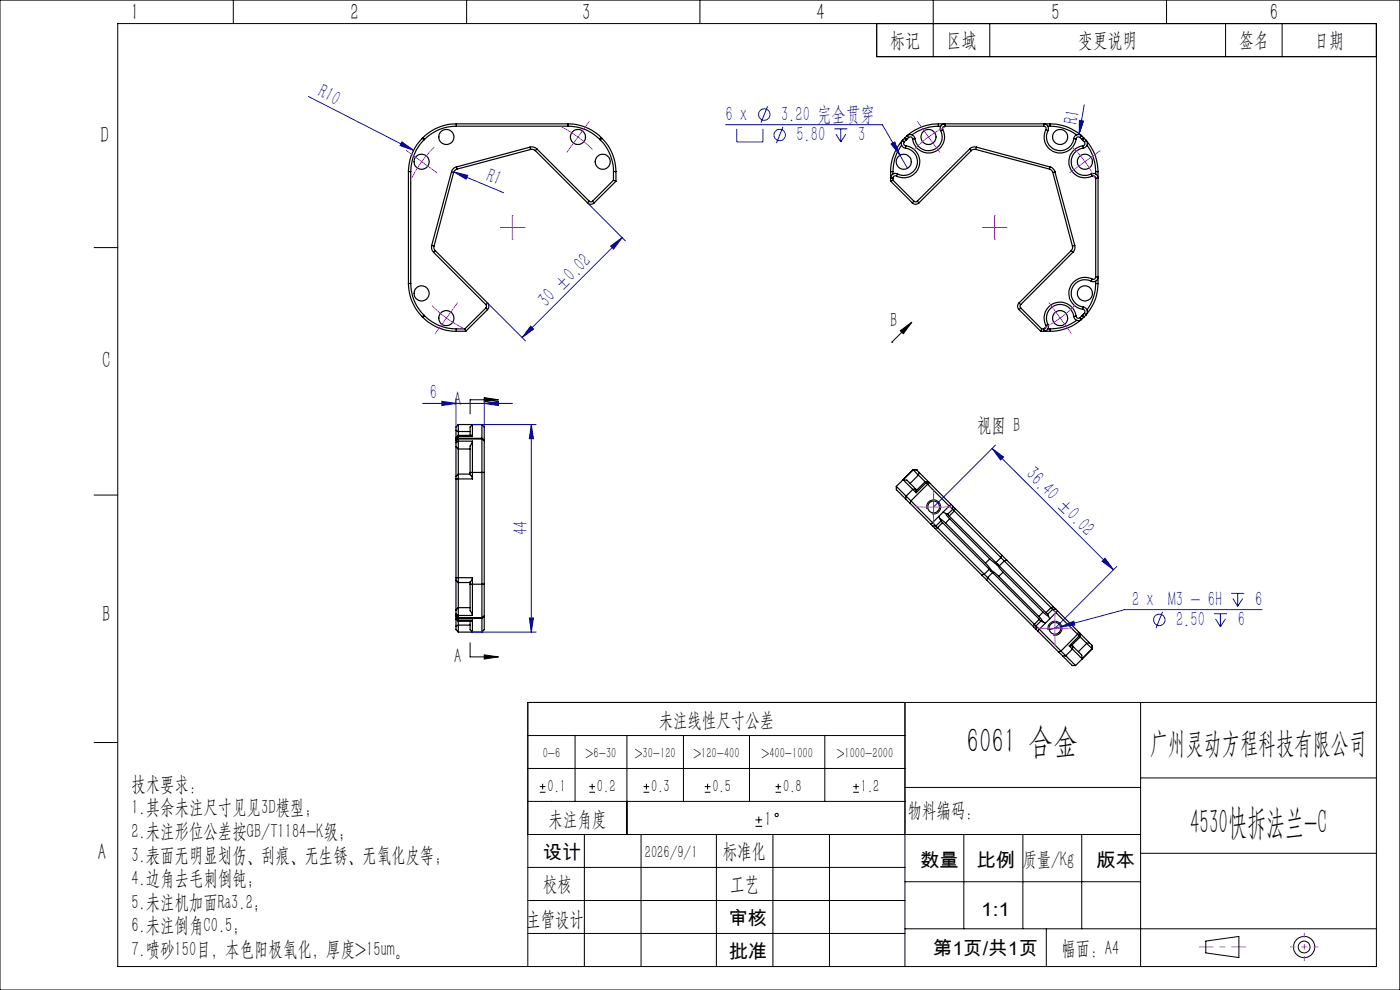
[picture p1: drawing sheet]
<svg xmlns="http://www.w3.org/2000/svg" width="297mm" height="210mm" viewBox="0 0 297 210" stroke-linecap="round" stroke-linejoin="round" font-family="sans-serif">
<g fill="none" stroke="#000" stroke-width=".25">
<path d="M86.6 36.4h.5M86.6 36.4v23.7M87.1 36.4v23.7M89.6 29.3a10.2 10.2 0 0 0-3 7.1M89.6 29.3l.3 .4M89.7 29.2l-.1 .1M89.7 29.2l.4 .4M89.9 29.7a9.8 9.8 0 0 0-2.8 6.7M90.1 29.6l-.2 .1M95.8 36.5l-4.2 15.6M95.8 36.5l.4 .1M96.2 36.6l-4.1 15.6"/>
<path d="M96.8 26.8a9.6 9.6 0 0 0-6.7 2.8M96.8 26.3a10.2 10.2 0 0 0-7.1 2.9M96.8 26.8h23.7M96.8 26.3v.5M96.8 26.3h23.7M96.8 35.4a1.5 1.5 0 0 0-1 1.1M96.8 35.4l.2 .5M97 35.9l-.6 .3-.2 .4M112.4 31.2a1.53 1.53 0 0 1 1.5 .4M112.4 31.2l-15.6 4.2M112.4 31.2l.2 .5M112.6 31.7h.4l.6 .3"/>
<path d="M112.6 31.7l-15.6 4.2M113.6 32l11 11M113.9 31.6l11.1 11.1M113.9 31.6l-.3 .4M120.5 26.8a9.4 9.4 0 0 1 6.7 2.8M120.5 26.3a10 10 0 0 1 7.1 2.9M120.5 26.3v.5M127.2 29.6l.2 .1M127.4 29.7a9.4 9.4 0 0 1 2.7 6.7M127.6 29.2l-.4 .4M127.6 29.2l.1 .1M127.7 29.3a10 10 0 0 1 3 7.1"/>
<path d="M127.7 29.3l-.3 .4M130.1 36.4h.6M130.1 36.4v1.8M130.1 38.2l-4.4 4.5M130.1 38.2l.6 .2M130.7 38.4l-4.7 4.6M130.7 36.4v2M188.9 36.4h.5M188.9 36.4v2M188.9 38.4l4.6 4.6M189.4 38.2l4.5 4.5M189.4 36.4v.5"/>
<path d="M189.4 37.8v.4M189.4 38.2l-.5 .2M190.2 37.4a.49 .49 0 0 0-.8 .4M190.4 36.9a.97 .97 0 0 0-1.5 .9h.5M190.4 36.9l-.2 .5M191.3 30.8a9.4 9.4 0 0 0-1.9 5.6M191.5 29.8a1.01 1.01 0 0 0 .6 1.6M191.5 29.8a10.2 10.2 0 0 0-2.6 6.6M191.5 29.8l.3 .3M191.8 30.1a.48 .48 0 0 0-.1 .5 .48 .48 0 0 0 .5 .3M191.9 29.3l-.4 .5M191.9 29.3l.3 .4"/>
<path d="M192 29.2l.4 .4M192 29.2l-.1 .1M192.1 31.4a2.9 2.9 0 0 1 2.4 3.8 2.9 2.9 0 0 1-4.1 1.7M192.2 30.9a3.4 3.4 0 0 1 2.8 4.4 3.4 3.4 0 0 1-4.8 2.1M192.2 30.9l-.1 .5M192.2 29.7l-.4 .4M192.4 29.6l-.2 .1M192.4 28.8a1.01 1.01 0 0 1 1.7 .6M192.4 28.8l-.4 .4M192.4 28.8l.4 .4M192.8 29.2l-.4 .4M192.8 29.2a.5 .5 0 0 1 .5-.1 .5 .5 0 0 1 .3 .4"/>
<path d="M194.1 29.4l-.5 .1M199.1 26.8a9.9 9.9 0 0 0-5.6 1.8M199.1 26.3a9.9 9.9 0 0 0-6.7 2.5M199.1 26.8h.5M199.1 26.3h23.7M199.1 26.3v.5M199.6 27.7a2.9 2.9 0 0 1-1.8 4.1 2.9 2.9 0 0 1-3.7-2.4M200 27.5a3.4 3.4 0 0 1-2 4.8 3.4 3.4 0 0 1-4.4-2.8M200 27.5l-.4 .2M200.4 26.8a.53 .53 0 0 0-.4 .7M200.4 26.8v-.5a1 1 0 0 0-.8 1.4M200.4 26.8h21"/>
<path d="M205.7 31.6l-11.1 11.1M205.7 31.6l.4 .4M206.1 32l-11.2 11M207 31.7h-.5l-.4 .3M207 31.7l15.6 4.2M207.2 31.2a1.49 1.49 0 0 0-1.5 .4M207.2 31.2l15.5 4.2M207.2 31.2l-.2 .5M221.4 26.8a.49 .49 0 0 1 .5 .7M221.4 26.8v-.5a1 1 0 0 1 .9 1.4M221.9 27.5a3.4 3.4 0 0 0 2 4.8 3.4 3.4 0 0 0 4.4-2.8M221.9 27.5l.4 .2"/>
<path d="M222.3 26.8h.5M222.3 27.7a2.9 2.9 0 0 0 1.7 4.1 2.9 2.9 0 0 0 3.8-2.4M222.6 35.9l.6 .3 .1 .4M222.7 35.4a1.5 1.5 0 0 1 1.1 1.1M222.7 35.4l-.1 .5M222.8 26.8a9.9 9.9 0 0 1 5.6 1.8M222.8 26.3a10.1 10.1 0 0 1 6.6 2.5M222.8 26.3v.5M223.3 36.6l4.2 15.6M223.8 36.5l4.2 15.6M223.8 36.5l-.5 .1M227.8 29.4l.5 .1"/>
<path d="M229.1 29.2a.48 .48 0 0 0-.5-.1 .48 .48 0 0 0-.3 .4M229.1 29.2l.4 .4M229.4 28.8l.5 .4M229.4 28.8a1.01 1.01 0 0 0-1.6 .6M229.4 28.8l-.3 .4M229.5 29.6l.2 .1M229.7 29.7l.3 .4M229.7 30.9a3.4 3.4 0 0 0-2.8 4.4 3.4 3.4 0 0 0 4.8 2.1M229.7 30.9l.1 .5M229.8 31.4a2.91 2.91 0 0 0-2.4 3.8 2.91 2.91 0 0 0 4.1 1.7M229.9 29.2l-.4 .4M229.9 29.2l.1 .1"/>
<path d="M230 29.3l.4 .5M230 29.3l-.3 .4M230 30.1a.48 .48 0 0 1 .1 .5 .48 .48 0 0 1-.4 .3M230.4 29.8a1.01 1.01 0 0 1-.6 1.6M230.4 29.8a10.2 10.2 0 0 1 2.5 6.6M230.4 29.8l-.4 .3M230.6 30.8a10 10 0 0 1 1.8 5.6M231.5 36.9a.97 .97 0 0 1 1.4 .9h-.5M231.5 36.9l.2 .5M231.7 37.4a.49 .49 0 0 1 .7 .4M232.4 36.4h.5M232.4 36.4v.5"/>
<path d="M232.4 37.8v21M232.9 36.4v23.7M91.6 52.1a1.49 1.49 0 0 0 .4 1.4M91.6 52.1l.5 .1M92 53.5l11.1 11.1M92.1 52.2v.5l.2 .5M92.3 53.2l-.3 .3M92.3 53.2l11.1 11.1M124.6 43a.94 .94 0 0 0 1.4 0M125 42.7l.2 .1 .5-.1M125 42.7l-.4 .3M125.7 42.7l.3 .3"/>
<path d="M193.5 43a.94 .94 0 0 0 1.4 0M193.9 42.7l.3 .1 .4-.1M193.9 42.7l-.4 .3M194.6 42.7l.3 .3M227.3 53.2l-11.1 11.1M227.3 53.2l.3 .3M227.5 52.2v.5l-.2 .5M227.6 53.5l-11.1 11.1M228 52.1a1.49 1.49 0 0 1-.4 1.4M228 52.1l-.5 .1M231.5 59.6a2.91 2.91 0 0 0-4.1 1.8 2.91 2.91 0 0 0 2.4 3.7M231.7 59.2a3.4 3.4 0 0 0-4.8 2 3.4 3.4 0 0 0 2.8 4.4"/>
<path d="M231.7 59.2l-.2 .4M232.4 58.8a.53 .53 0 0 1-.7 .4M232.4 58.8h.5a1 1 0 0 1-1.4 .8M232.4 59.6v.5M86.6 60.1a10.2 10.2 0 0 0 3 7.1M86.6 60.1h.5M87.1 60.1a9.4 9.4 0 0 0 2.8 6.7M89.6 67.2l.1 .1M89.7 67.3a9.8 9.8 0 0 0 7.1 3M89.9 66.8l-.3 .4M89.9 66.8l.2 .2M90.1 67a9.4 9.4 0 0 0 6.7 2.8"/>
<path d="M90.1 67l-.4 .3M96.8 69.8h1.8M96.8 69.8v.5M96.8 70.3h2M98.6 69.8l.2 .5M103.1 64.6l.1 .4-.1 .3M103.1 65.3l-4.5 4.5M103.1 65.3l.3 .4M103.4 64.3a1.02 1.02 0 0 1 0 1.4M103.4 64.3l-.3 .3M103.4 65.7l-4.6 4.6M216.2 64.3a.94 .94 0 0 0 0 1.4"/>
<path d="M216.2 65.7l4.6 4.6M216.2 64.3l.3 .3M216.5 64.6l-.1 .3 .1 .4M216.5 65.3l4.5 4.5M216.5 65.3l-.3 .4M220.8 70.3h2M221 69.8h.4M221 69.8l-.2 .5M221.9 69a.49 .49 0 0 1-.5 .8M222.3 69.8h.5M222.3 68.8a1.01 1.01 0 0 1-.9 1.5v-.5M222.3 68.8l-.4 .2"/>
<path d="M222.8 69.8v.5M227.8 67.1a1.01 1.01 0 0 0 1.6 .7M227.8 67.1a2.9 2.9 0 0 0-3.8-2.4 2.9 2.9 0 0 0-1.7 4.1M228.3 67.1a.48 .48 0 0 0 .3 .4 .48 .48 0 0 0 .5-.1M228.3 67.1a3.4 3.4 0 0 0-4.4-2.9 3.4 3.4 0 0 0-2 4.8M228.3 67.1h-.5M228.4 67.9a9.4 9.4 0 0 1-5.6 1.9M229.1 67.4l.3 .4M229.4 67.8a10.2 10.2 0 0 1-6.6 2.5M229.5 67l-.4 .4M229.5 67l.4 .3M229.7 66.8l.3 .4"/>
<path d="M229.7 66.8l-.2 .2M229.7 65.6a.48 .48 0 0 1 .4 .3 .48 .48 0 0 1-.1 .5M229.8 65.1a1.01 1.01 0 0 1 .6 1.7M229.8 65.1l-.1 .5M229.9 67.3l-.5 .5M230 67.2l-.1 .1M230 66.4l-.3 .4M230 66.4l.4 .4M230.4 66.8l-.4 .4M232.4 60.1a9.9 9.9 0 0 1-1.8 5.6M232.4 60.1h.5M232.9 60.1a9.9 9.9 0 0 1-2.5 6.7"/>
<path d="M96.7 94.7v6.4M96.7 93.9v.8M96.7 93.5v.4M96.7 92.9v.4M96.7 92.8v.1M96.7 91.3v1.5M96.7 93.3v.2M96.7 94.7l.5 .5M96.7 91.3l.5 .2M97.2 93.1v.5M97.2 95.2v5.4M97.2 93.6v1.6"/>
<path d="M97.2 92.6v.4M97.2 92.3v.3M97.2 92.3h2.9l.1 .3M97.2 91.5v.8M97.2 90.1v1.4M97.2 90.1l-.5 .5v.7M97.2 92.3l-.5 .5M97.2 93v.1M97.2 93.1h5M97.2 93.6h3M97.2 95.2h2.5M97.2 93.6l-.5 .3"/>
<path d="M97.2 93.1l-.5 .4M97.2 93l-.5 .3M97.2 93h5M97.2 92.6l-.5 .3M97.2 92.6h3M97.2 90.1h5M97.2 91.5h2.5M99.7 92.3v-1.7l.5-.5v2.5M100.2 93.6v8M100.2 93.6a4.9 4.9 0 0 0-.5 3.3v3.3M102.2 93.1v37.9M102.2 90.1v2.9"/>
<path d="M102.2 90.1l.5 .5v2.7M102.2 93v.1M102.2 93.1l.5 .4M102.2 93l.5 .3M102.7 93.5v6.7M102.7 93.3v.2M193.7 99.7h.1M193.7 99.7l1.1 1.1M193.7 99.7l-3.6 3.5M193.7 99.7l-2.1 2.1M193.7 99.7h.7M194.4 99.7l.6 .5"/>
<path d="M194.4 99.7h.1M96.7 101.1v.5M96.7 101.6v20.9M96.7 101.6h3.5M97.2 100.6v23M97.2 100.6l-.5 .5M97.2 100.6h2.5M99.7 100.2v.5l.4 .4 .1 .5M99.7 100.2h3M102.7 100.2v23.7M190.1 103.2l2.1 2.1M190.1 103.2v.7l2 2"/>
<path d="M191.6 101.8l2 2M191.6 101.8a1.94 1.94 0 0 1 1.8 1l.8 .9M192.1 105.9l.9 .8M192.2 105.3l1.1 .9M192.2 105.3l-.1 .6M193 106.7l4.5 4.5M193.3 106.2l5.2 5.4M193.3 106.2l-.3 .5M193.6 103.8l-1.4 1.5M193.6 103.8l.7 .7M194.2 103.7l-.6 .1M194.2 103.7l.3 .3"/>
<path d="M194.8 100.8l1.5 1.4M194.8 100.8l-1.7 1.7M195 100.2l2 2M195 100.2l-.2 .6M196.3 102.2l-2 1.9v.4M196.3 102.2l.2 .2M196.3 102.2h.7M196.5 102.4l.3 .3M196.5 102.4l-2.2 2.1M196.8 102.7l4.6 4.6M196.8 102.7l-3.5 3.5M197 102.2l.1 .1"/>
<path d="M197.1 102.3l4.7 4.7M197.1 102.3l-.6 .1M197.3 102.5l-.5 .2M197.5 111.2l.3 .4M197.8 111.6l.6 .5M197.8 111.6h.7M198.4 112.1l9.9 9.9M198.5 111.6l.4 .3M198.9 111.9l9.9 9.9M198.9 111.9l-.5 .2M199.2 109.5l.4 1M199.4 110.1l1.2 .8"/>
<path d="M199.6 110.5l.4 .4M199.6 110.5l-1.1 1.1M200 110.9l9.9 9.8M200 110.9l-1.1 1M200.1 108.6l.9 .5M200.6 108.9l.9 1.2M200.6 110.9l8.5 8.5M201 109.1l.4 .4M201.4 107.3l.7 .7M201.4 107.3l-3.9 3.9M201.4 109.5l9.9 9.8M201.5 110.1l8.5 8.5"/>
<path d="M201.5 110.1l-.9 .8M201.8 107l.3 .3M201.8 107l-.4 .3M202.1 108l.4 .4M202.1 107.3l.5 .6M202.1 108l-1.1 1.1M202.1 107.3v.7M202.5 108.4l9.8 9.9M202.5 108.4l-1.1 1.1M202.6 107.9l9.9 9.8M202.6 107.9l-.1 .5M209.1 119.4l1.2 1.6"/>
<path d="M210 118.6l1.5 1.2M210 118.6l-.9 .8M211.3 119.3l.4 .4M211.5 119.8l1.3 1.6M211.7 119.7l.3 .3M211.7 119.7l-.2 .1M212.3 118.3l.7 .7M212.3 118.3l-1 1M212.5 117.7l1.1 1.1M212.5 117.7l-.2 .6M213 119l10 9.9M213 119l-1 1"/>
<path d="M213.6 118.8l9.9 9.9M213.6 118.8l-.6 .2M96.7 122.5v.6M96.7 123.1v6.3M96.7 129.4v.8M96.7 130.2v.5M96.7 130.8v.4M96.7 131.2v.1M96.7 131.3v1.5M96.7 132.8v.8l.5 .5M96.7 123.1l.5 .5M96.7 131.3l.5 .5"/>
<path d="M96.7 130.7v.1M96.7 122.5h3.5M96.7 130.2l.5 .4M96.7 130.7l.5 .3M96.7 130.8l.5 .4M96.7 131.2l.5 .3M97.2 130.6v.4M97.2 123.6v5.3M97.2 128.9v1.7M97.2 131.2v.3M97.2 131.5v.3M97.2 131.8v.8"/>
<path d="M97.2 132.6v1.5M97.2 123.6h2.5M97.2 131v.2M97.2 131h5M97.2 130.6h3M97.2 128.9l-.5 .5M97.2 128.9h2.5M97.2 131.2h5M97.2 134.1h5M97.2 131.5h3M97.2 132.6l-.5 .2M97.2 132.6h2.5"/>
<path d="M99.7 123.9v5.6l.5 1.1M99.7 123.9h3M100.2 122.5l-.1 .6-.4 .3v.5M100.2 122.5v8.1M100.2 131.5v2.6l-.5-.5v-1.8M100.2 131.5l-.2 .3h-2.8M102.2 131.2v2.9M102.2 131v.2M102.7 123.9v6.8M102.7 130.8v2.8l-.5 .5M102.7 130.7v.1M102.7 130.7l-.5 .3"/>
<path d="M102.7 130.8l-.5 .4M208.3 122l1 1.1M208.8 121.8l.7 .7M208.8 121.8l-.5 .2M209.3 123.1l10 9.9M209.5 122.5l-.2 .6M209.5 122.5l9.9 9.9M209.9 120.7l.3 .4M209.9 120.7l-1.1 1.1M210.2 121.1l.4 .4M210.3 121l1.6 1.3M210.3 121l-.1 .1"/>
<path d="M210.6 121.5l9.9 9.9M210.6 121.5l-1.1 1M211.9 122.3l8.5 8.5M212 120l9.9 10M212.8 121.4l8.5 8.4M212.8 121.4l-.9 .9M219.3 133l.5 .5M219.4 132.4l.4 .4M219.4 132.4l-.1 .6M219.8 132.8l5.3 5.3M219.8 133.5l.3 .3M219.8 132.8v.7"/>
<path d="M220.1 133.8l4.5 4.5M220.4 130.8l.9 1.1M220.5 131.4l.3 .3M220.5 131.4l-1.1 1M220.8 131.7l1 .5M220.8 131.7l-1 1.1M221.3 129.8l1.2 1M221.3 129.8l-.9 1M221.9 130l.3 .3M222.2 130.3l.5 1M223 128.9l.3 .3M223 128.9l-1.1 1.1"/>
<path d="M223.3 129.2l5.7 5.7M223.3 129.2h.7M223.3 129.2l-1.1 1.1M223.5 128.7l.5 .5M223.5 128.7l-.5 .2M224 129.2l.4 .4M224.4 129.6l-4.3 4.2M224.4 129.6l4.7 4.7M224.6 138.3l.9 .9M225.1 138.1l-.5 .2M225.1 138.1l1 1M225.5 139.2l1.9 2h.8"/>
<path d="M226.1 139.1l2.1 2.1M226.1 139.1l-.6 .1M226.8 137l.7 .7M227.4 136.9l.2 .2M227.5 137.7l2.1 2.1M227.5 137.7l-1.4 1.4M227.6 137.1l.9 .9a2.3 2.3 0 0 1 1.1 1.6v.2M227.6 137.1l-.1 .6M228.8 134l-.2 .5-3.5 3.6M229 134.9l.2 .2M229 134.9l-2.2 2.1M229.1 134.3l.1 .1"/>
<path d="M229.1 134.3l-.1 .6M229.2 135.1l-2 1.9h-.4M229.2 135.1l1.3 1.4M229.2 134.4l1.9 1.9M229.2 134.4v.7M230.5 136.5l1.2 1.1M230.5 136.5l-1.7 1.7M231.1 136.3l.6 .6M231.1 136.3l-.6 .2M231.7 137.6h.1M231.7 136.9v.7M231.7 137.6l-2.1 2.2"/>
<path d="M231.7 137.6l-3.5 3.6"/>
<circle cx="89.4" cy="34.3" r="1.6"/>
<circle cx="94.7" cy="29.1" r="1.6"/>
<circle cx="122.6" cy="29" r="1.61"/>
<circle cx="127.9" cy="34.3" r="1.61"/>
<circle cx="191.7" cy="34.3" r="1.61"/>
<circle cx="197" cy="29" r="1.61"/>
<circle cx="224.9" cy="29.1" r="1.6"/>
<circle cx="230.1" cy="34.3" r="1.6"/>
<circle cx="89.4" cy="62.2" r="1.59"/>
<circle cx="94.7" cy="67.5" r="1.59"/>
<circle cx="224.9" cy="67.5" r="1.59"/>
<circle cx="230.1" cy="62.2" r="1.59"/>
<circle cx="198.1" cy="107.5" r="1.25"/>
<circle cx="223.8" cy="133.3" r="1.24"/>
</g>
<g fill="none" stroke="#00f" stroke-width=".21">
<path d="M65.4 20.5l22.3 11.4M85.3 30.1l2.4 1.8-2.8-1zM96.3 36.5l2.9 .7-.3 .8zM96.3 36.5l10.5 4.4M153.9 26.4h33.3l5.3 9.3M156.3 27.3v2.8h5.6v-2.8M162.8 22.6l-1.4 3.4M166.1 26.9l-1.4 3.5M177 27.3h2.7M177.3 28.5l1.1 1.6M178.4 27.3v2.8M179.4 28.5l-1 1.6"/>
<path d="M189 30.5l.8-.4 1.1 2.8zM229 25.5l.9 .2-1 2.9zM230 22.2l-1.1 6.4M124.6 43l8.1 8.1M129.5 52.2l2.5-1.8-1.8 2.4zM132 50.4l-21.2 21.2M103.4 64.3l8.1 8M112.6 69.2l.6 .6-2.4 1.8zM89.7 85.6h19M93.7 85.1l3 .5-3 .4zM96.7 84.6v6M100.2 90.1h13.5"/>
<path d="M102.7 85.6l3-.5v.9zM102.7 84.6v6M112.7 90.1l.5 3h-.9zM112.7 90.1v44M210.5 95.1l2.4 1.8-.6 .7zM210.5 95.1l25.7 25.8M211.2 94.4l-13.2 13.2M233.8 119.1l.6-.7 1.8 2.5zM100.2 134.1h13.5M112.3 131.1h.9l-.5 3zM225 133l2.8-1.2 .2 .8zM225 133l-2.4 .6"/>
<path d="M236.9 120.1l-13.1 13.2M246.6 129.8l-1.3 3.4M257.5 130.2h2.8M257.9 131.3l1 1.7M258.9 130.2v2.8M260 131.3l-1.1 1.7M261.2 125.9h2.7M261.5 127l1.1 1.6M262.6 125.9v2.7M263.6 127l-1 1.6M267.8 129.3h-29.2l-13.6 3.7"/>
<circle cx="162.1" cy="24.3" r="1.22"/>
<circle cx="165.4" cy="28.6" r="1.22"/>
<circle cx="245.9" cy="131.5" r="1.21"/>
</g>
<g fill="none" stroke="#000" stroke-width=".21">
<path d="M0 0h297v210h-297zM25 5h267v200h-267zM49.5 0v5M99 0v5M148.5 0v5M186 5v7h106M198 0v12M210 5v7M247.5 0v5M260 5v7M272 5v7M20 52.5h5"/>
<path d="M189.2 72.6h.1M191 70.2l2.4-1.8-1.8 2.4zM193.4 68.4l-4.2 4.2M102.7 84.3l3 .5-3 .4zM105.7 84.8h-6v3M20 105h5M196.6 107.9a1.51 1.51 0 0 1 1.3-1.9 1.51 1.51 0 0 1 1.7 1.7 1.51 1.51 0 0 1-1.9 1.3M99.7 136.3v3h6M102.7 138.9l3 .4-3 .5zM222.4 133.7a1.5 1.5 0 0 1 1.3-1.9 1.5 1.5 0 0 1 1.6 1.6 1.5 1.5 0 0 1-1.9 1.3M20 157.5h5M112 156h80"/>
<path d="M122 156v14M133 156v21M145 156v14M159 156v14M175 156v14M192 149v56M242 149v56M292 149h-180v56M112 177h130M112 163h80M112 170h80M114.5 168.1h1.2"/>
<path d="M114.5 166.9h1.2M115.1 166.3v1.2M124 177v28M125 168.1h1.2M125 166.9h1.2M125.6 166.3v1.2M136 177v28M136.5 168.1h1.2M136.5 166.9h1.2M137.1 166.3v1.2M149.5 168.1h1.2M149.5 166.9h1.2"/>
<path d="M150.1 166.3v1.2M152 177v28M160.3 175.3h1.4M160.3 173.9h1.4M161 173.2v1.4M164 177v28M164.5 168.1h1.2M164.5 166.9h1.2M165.1 166.3v1.2M176 177v28M181 168.1h1.2M181 166.9h1.2"/>
<path d="M181.6 166.3v1.2M192 167h50M204.5 177v20M217 177v20M229.5 177v20M242 165h50M112 198h80M112 191h80M112 184h80M192 197h100M192 187h50M222 197v8"/>
<path d="M242 181h50M255.8 199.6l7-1v4.5l-7-1z"/>
<circle cx="164.7" cy="172.9" r=".35"/>
<circle cx="276.7" cy="200.9" r="2.25"/>
<circle cx="276.7" cy="200.9" r="1.24"/>
</g>
<g fill="none" stroke="#f0f" stroke-width=".21" stroke-dasharray="30.5 1.3 1.3 1.3" stroke-linecap="butt">
<path d="M87.4 32.8l-1.3-.9M88.1 36.4l-.8 1.4M89.5 34.3l-1.4 2.1M89.5 34.3l1.5-1.9M89.5 34.3l-2.1-1.5M89.5 34.3l2 1.5M91 32.4l1.1-1.2M91.5 35.8l1.3 .9M120.5 27.7l-1.4-.8M121.2 31.1l-1 1.3M124.1 27l.9-1.3M124.6 30.6l1.1 1.1"/>
<path d="M195.1 30.6l-1.2 1.1M195.5 27l-.9-1.3M198.5 31.1l.9 1.3M199.1 27.7l1.4-.8M228.1 35.8l-1.2 .9M228.6 32.4l-1.1-1.2M230.2 34.3l-1.6-1.9M230.2 34.3l1.3 2.1M230.2 34.3l2-1.5M230.2 34.3l-2.1 1.5M231.5 36.4l.8 1.4M232.2 32.8l1.3-.9"/>
<path d="M108.7 48.3v-2.5M108.7 48.3h-2.5M108.7 48.3v2.5M108.7 48.3h2.5M211 48.3v-2.5M211 48.3h-2.5M211 48.3v2.5M211 48.3h2.5M92.8 65.9l-1.2-1.1M93.2 69.5l-.9 1.3M94.7 67.5l2.1 1.3M94.7 67.5l-1.9-1.6"/>
<path d="M94.7 67.5l-1.5 2M94.7 67.5l1.5-2.1M96.2 65.4l.9-1.2M96.8 68.8l1.4 .8M222.8 68.8l-1.4 .8M223.4 65.4l-.9-1.2M224.9 67.5l2-1.6M224.9 67.5l-2.1 1.3M224.9 67.5l1.5 2M224.9 67.5l-1.5-2.1M226.4 69.5l.9 1.3M226.9 65.9l1.1-1.1"/>
<path d="M195.6 107.5h-1.3M198.1 105v-1.2M198.1 110v1.3M200.6 107.5h1.2M221.3 133.3h-1.2M223.8 130.8v-1.3M223.8 135.8v1.2M226.3 133.3h1.3"/>
</g>
<path d="M120.5 27.7l2.1 1.4M122.6 29.1l2 1.5M122.6 29.1l-1.5 2M124.1 27l-1.5 2.1M195.5 27l1.5 2.1M197 29.1l-1.9 1.5M197 29.1l1.4 2M199.1 27.7l-2.1 1.4M195.5 107.6h5.1M198 105v5M221.3 133.3h5M223.8 130.8v5" fill="none" stroke="#f0f" stroke-width=".21"/>
<path d="M106.2 48.3h.1M108.7 45.8h.1M108.7 50.8h.1M111.2 48.3h.1M208.5 48.3h.1M211 45.8h.1M211 50.8h.1M213.5 48.3h.1" fill="none" stroke="#f0f" stroke-width=".21" stroke-dasharray="30.5 1.3 1.3 1.3"/>
<path d="M276.7 197.9v6M273.7 200.9h6" fill="none" stroke="#f0f" stroke-width=".21" stroke-dasharray="30.5 1.3 1.3 1.3" stroke-dashoffset="29.4" stroke-linecap="butt"/>
<path d="M254.3 200.9h10" fill="none" stroke="#f0f" stroke-width=".21" stroke-dasharray="30.5 1.3 1.3 1.3" stroke-dashoffset="27.4" stroke-linecap="butt"/>
<path d="M191 70.2l2.4-1.8-1.8 2.4z" fill="#000"/>
<g fill="#00f">
<path d="M102.7 85.6l3-.5v.9zM93.7 85.1l3 .5-3 .4z"/>
<path d="M112.7 90.1l.5 3h-.9zM112.3 131.1h.9l-.5 3z"/>
</g>
<path d="M102.7 84.3l3 .5-3 .4zM102.7 138.9l3 .4-3 .5z" fill="#000"/>
<g fill="#00f">
<path d="M85.3 30.1l2.4 1.8-2.8-1z"/>
<path d="M229 25.5l.9 .2-1 2.9z"/>
<path d="M96.3 36.5l2.9 .7-.3 .8z"/>
<path d="M233.8 119.1l.6-.7 1.8 2.5zM210.5 95.1l2.4 1.8-.6 .7z"/>
<path d="M189 30.5l1.9 2.4-1.1-2.8zM225 133l3-.4-.2-.8z"/>
<path d="M129.5 52.2l2.5-1.8-1.8 2.4zM112.6 69.2l.6 .6-2.4 1.8z"/>
</g>
<g font-size="7.5">
<text x="205.1" y="159.8">6061 合金</text>
<text x="252.5" y="177">4530快拆法兰-C</text>
</g>
<text font-size="6.3" x="243.8" y="159.7">广州灵动方程科技有限公司</text>
<g font-size="5">
<text x="27.7" y="4.3">1</text>
<text x="74.4" y="4.3">2</text>
<text x="123.5" y="4.3">3</text>
<text x="173.2" y="4.3">4</text>
<text x="223.1" y="4.3">5</text>
<text x="269.4" y="4.3">6</text>
<text x="21.3" y="30.3">D</text>
<text x="21.7" y="78.1">C</text>
<text x="21.7" y="131.9">B</text>
<text x="20.7" y="182.5">A</text>
</g>
<g font-size="4.4">
<text x="188.9" y="9.9">标记</text>
<text x="200.9" y="9.9">区域</text>
<text x="228.7" y="9.9">变更说明</text>
<text x="262.9" y="9.9">签名</text>
<text x="278.9" y="9.9">日期</text>
<text x="188.8" y="69.3">B</text>
<text x="96.4" y="86.1">A</text>
<text x="207.3" y="91.6">视图 B</text>
<text x="96.4" y="140.6">A</text>
<text x="139.8" y="154.2">未注线性尺寸公差</text>
<text x="27.9" y="167.8">技术要求：</text>
<text x="27.9" y="172.8">1.其余未注尺寸见见3D模型；</text>
<text x="192.6" y="173.3">物料编码：</text>
<text x="27.9" y="177.8">2.未注形位公差按GB/T1184-K级；</text>
<text x="116.4" y="175.2">未注角度</text>
<text x="162.2" y="175.2">1</text>
<text x="27.9" y="182.8">3.表面无明显划伤、刮痕、无生锈、无氧化皮等；</text>
<text x="153.3" y="181.9">标准化</text>
<text x="27.9" y="187.8">4.边角去毛刺倒钝;</text>
<text x="115.2" y="188.9">校核</text>
<text x="154.9" y="188.9">工艺</text>
<text x="27.9" y="192.8">5.未注机加面Ra3.2；</text>
<text x="27.9" y="197.8">6.未注倒角C0.5；</text>
<text x="111.7" y="196.3">主管设计</text>
<text x="27.9" y="202.8">7.喷砂150目，本色阳极氧化，厚度&gt;15um。</text>
<text x="225.2" y="202.5">幅面：A4</text>
</g>
<g font-size="4.4" fill="#00f">
<text x="67.2" y="20.4" transform="rotate(27 67.2 20.4)">R10</text>
<text x="153.9" y="25.6">6 x</text>
<text x="165.7" y="25.6">3.20 完全贯穿</text>
<text x="169" y="29.9">5.80</text>
<text x="182" y="29.9">3</text>
<text x="228.6" y="26.6" transform="rotate(-80 228.6 26.6)">R1</text>
<text x="102.9" y="38.3" transform="rotate(22 102.9 38.3)">R1</text>
<text x="115.9" y="65.3" transform="rotate(-45 115.9 65.3)">30 ±0.02</text>
<text x="91.2" y="84.7">6</text>
<text x="217.5" y="100.9" transform="rotate(45 217.5 100.9)">36.40 ±0.02</text>
<text x="111.9" y="113.6" transform="rotate(-90 111.9 113.6)">44</text>
<text x="240.2" y="128.4">2 x M3 - 6H</text>
<text x="266.3" y="128.4">6</text>
<text x="249.5" y="132.8">2.50</text>
<text x="262.6" y="132.8">6</text>
</g>
<g font-size="4.1">
<text x="115.2" y="182.2">设计</text>
<text x="195.3" y="183.9">数量</text>
<text x="207.2" y="183.9">比例 质量/Kg</text>
<text x="232.6" y="183.9">版本</text>
<text x="154.6" y="196.3">审核</text>
<text x="208.2" y="194.2">1:1</text>
<text x="154.6" y="203.3">批准</text>
<text x="197.9" y="202.6">第1页/共1页</text>
</g>
<g font-size="3.8">
<text x="116.1" y="168">0.1</text>
<text x="126.6" y="168">0.2</text>
<text x="138.1" y="168">0.3</text>
<text x="151.1" y="168">0.5</text>
<text x="166.1" y="168">0.8</text>
<text x="182.6" y="168">1.2</text>
<text x="136.8" y="182">2026/9/1</text>
</g>
<g font-size="3.1">
<text x="115.1" y="160.7">0-6</text>
<text x="124.2" y="160.7">&gt;6-30</text>
<text x="134.6" y="160.7">&gt;30-120</text>
<text x="147.1" y="160.7">&gt;120-400</text>
<text x="161.5" y="160.7">&gt;400-1000</text>
<text x="177.5" y="160.7">&gt;1000-2000</text>
</g>
</svg>
